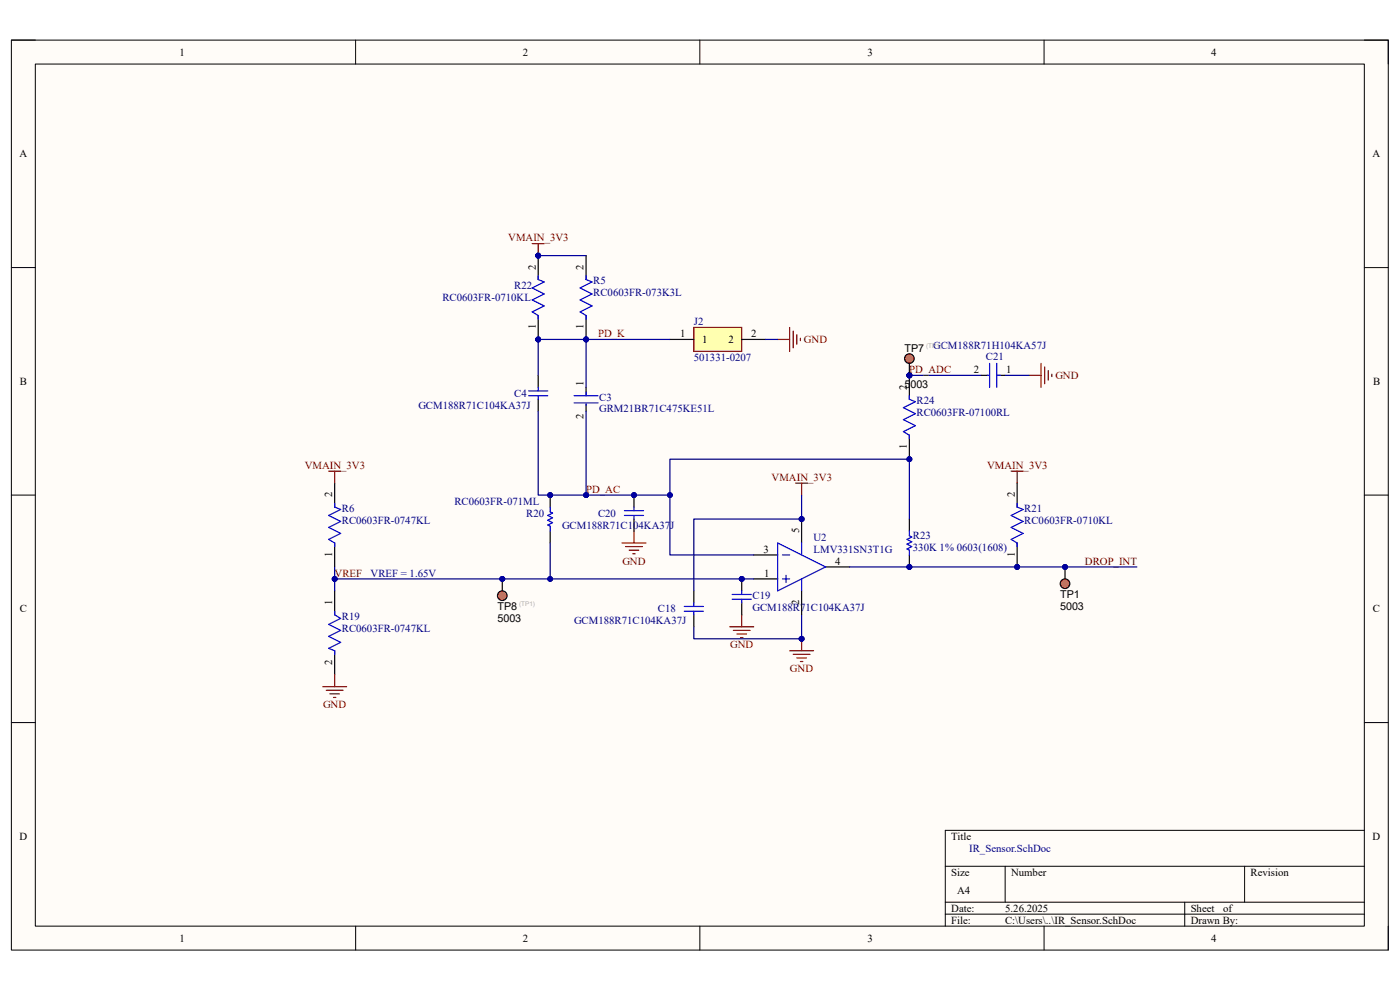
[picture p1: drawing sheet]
<svg xmlns="http://www.w3.org/2000/svg" width="297mm" height="210mm" viewBox="0 0 297 210" stroke-linecap="round" stroke-linejoin="round" font-family="sans-serif">
<path d="M2.4 8.5h292.1v193h-292.1z" fill-rule="evenodd" fill="#fffcf8"/>
<path d="M2.4 8.5h292.1v193h-292.1z" fill="none" stroke="#000" stroke-width=".21"/>
<path d="M7.5 13.6h281.9v182.9h-281.9z" fill-rule="evenodd" fill="#fffcf8"/>
<g fill="none" stroke="#000" stroke-width=".21">
<path d="M2.4 8.5h5.1M7.5 13.6h281.9v182.9h-281.9zM75.4 8.5v5.1M148.5 8.5v5.1M221.5 8.5v5.1M289.4 8.5h5.1v5.1M2.4 56.8h5.1M289.4 56.8h5.1M2.4 105h5.1M289.4 105h5.1M2.4 153.3h5.1M289.4 153.3h5.1"/>
<path d="M289.4 176.1h-88.9v20.4M75.4 196.5v5M148.5 196.5v5M200.5 183.8h88.9M200.5 191.4h88.9M200.5 193.9h88.9M213.2 183.8v7.6M221.5 196.5v5M251.3 191.4v5.1M264 183.8v7.6M294.5 196.5v5"/>
</g>
<path d="M147.2 69.5h10.2v5h-10.2z" fill-rule="evenodd" fill="#ffffb0"/>
<path d="M112.9 51.7h2.5M114.2 51.7v2.5M147.2 69.5h10.2v5h-10.2zM165 72h2.5M167.5 69.5v5M168.3 70.2v3.6M169 71v2M169.8 71.8v.5" fill="none" stroke="#800000" stroke-width=".25"/>
<path d="M142.1 72h5.1M157.4 72h5" fill="none" stroke="#000" stroke-width=".25"/>
<circle cx="114.2" cy="54.2" r=".51" fill="#000080"/>
<circle cx="114.2" cy="54.2" r=".51" fill="none" stroke="#000080" stroke-width=".21"/>
<path d="M124.3 82.2v1.7M124.3 85.7v1.5" fill="none" stroke="#000" stroke-width=".25"/>
<path d="M121.8 83.9h5.1M121.8 85.5h5.1M124.3 83.2v.7M124.3 85.7v.3" fill="none" stroke="#00f" stroke-width=".25"/>
<circle cx="124.3" cy="105" r=".51" fill="#000080"/>
<circle cx="124.3" cy="105" r=".51" fill="none" stroke="#000080" stroke-width=".21"/>
<path d="M114.2 79.6v2.6M114.2 84.7v2.5M71 102.5v5.1M71 115.2v5.1M71 125.3v5.1M71 138v5.1" fill="none" stroke="#000" stroke-width=".25"/>
<path d="M112.1 82.9h4.1M112.1 83.9h4.1M114.2 82.2v.7M114.2 83.9v.8M71 106.8v.8l1.3 .5-2.6 1.2 2.6 1.3-2.6 1.3 2.6 1.3-2.6 1.2 1.3 .8v.8M71 129.7v.7l1.3 .8-2.6 1.3 2.6 1.2-2.6 1.3 2.6 1.3-2.6 1.2 1.3 .5v.8" fill="none" stroke="#00f" stroke-width=".25"/>
<path d="M69.7 99.9h2.6M71 99.9v2.6M68.5 145.7h5M69.2 146.4h3.6M70 147.2h2M70.7 148h.6M71 143.1v2.6" fill="none" stroke="#800000" stroke-width=".25"/>
<circle cx="71" cy="122.8" r=".51" fill="#000080"/>
<circle cx="71" cy="122.8" r=".51" fill="none" stroke="#000080" stroke-width=".21"/>
<path d="M168.8 102.5h2.5M170.1 102.5v2.5M167.5 138h5.1M168.3 138.8h3.5M169 139.6h2.1M170.1 135.5v2.5M169.8 140.3h.5" fill="none" stroke="#800000" stroke-width=".25"/>
<circle cx="170.1" cy="135.5" r=".51" fill="#000080"/>
<circle cx="170.1" cy="135.5" r=".51" fill="none" stroke="#000080" stroke-width=".21"/>
<path d="M147.2 125.3v2.6M147.2 130.4v2.6" fill="none" stroke="#000" stroke-width=".25"/>
<path d="M145.2 128.7h4M145.2 129.7h4M147.2 127.9v.8M147.2 129.7v.7" fill="none" stroke="#00f" stroke-width=".25"/>
<circle cx="116.7" cy="105" r=".51" fill="#000080"/>
<circle cx="116.7" cy="105" r=".51" fill="none" stroke="#000080" stroke-width=".21"/>
<path d="M116.7 105v2.6M116.7 112.6v2.6" fill="none" stroke="#000" stroke-width=".25"/>
<circle cx="116.7" cy="105" r=".51" fill="#000080"/>
<circle cx="116.7" cy="105" r=".51" fill="none" stroke="#000080" stroke-width=".21"/>
<path d="M116.7 107.6v1l.5 .2-1 .5 1 .6-1 .5 1 .5-1 .5 .5 .2v1" fill="none" stroke="#00f" stroke-width=".25"/>
<circle cx="215.8" cy="120.3" r=".51" fill="#000080"/>
<circle cx="215.8" cy="120.3" r=".51" fill="none" stroke="#000080" stroke-width=".21"/>
<path d="M215.8 115.2v5.1" fill="none" stroke="#000" stroke-width=".25"/>
<circle cx="215.8" cy="120.3" r=".51" fill="#000080"/>
<circle cx="215.8" cy="120.3" r=".51" fill="none" stroke="#000080" stroke-width=".21"/>
<path d="M215.8 102.5v5.1" fill="none" stroke="#000" stroke-width=".25"/>
<path d="M215.8 106.8v.8l1.3 .5-2.6 1.2 2.6 1.3-2.6 1.3 2.6 1.3-2.6 1.2 1.3 .8v.8" fill="none" stroke="#00f" stroke-width=".25"/>
<path d="M214.5 99.9h2.6M215.8 99.9v2.6" fill="none" stroke="#800000" stroke-width=".25"/>
<circle cx="225.9" cy="120.3" r=".51" fill="#000080"/>
<circle cx="225.9" cy="120.3" r=".51" fill="none" stroke="#000080" stroke-width=".21"/>
<circle cx="225.9" cy="123.8" r="1.02" fill="#fd8300"/>
<g fill="none" stroke="#000" stroke-width=".25">
<path d="M225.9 120.3v2.5"/>
<circle cx="225.9" cy="123.8" r="1.02"/>
</g>
<circle cx="225.9" cy="120.3" r=".51" fill="#000080"/>
<circle cx="225.9" cy="120.3" r=".51" fill="none" stroke="#000080" stroke-width=".21"/>
<circle cx="124.3" cy="72" r=".51" fill="#000080"/>
<circle cx="124.3" cy="72" r=".51" fill="none" stroke="#000080" stroke-width=".21"/>
<path d="M124.3 66.9v5.1" fill="none" stroke="#000" stroke-width=".25"/>
<circle cx="124.3" cy="72" r=".51" fill="#000080"/>
<circle cx="124.3" cy="72" r=".51" fill="none" stroke="#000080" stroke-width=".21"/>
<path d="M124.3 54.2v5.1" fill="none" stroke="#000" stroke-width=".25"/>
<path d="M124.3 58.5v.8l1.3 .5-2.5 1.3 2.5 1.3-2.5 1.2 2.5 1.3-2.5 1.3 1.2 .7v.8" fill="none" stroke="#00f" stroke-width=".25"/>
<circle cx="170.1" cy="110.1" r=".51" fill="#000080"/>
<circle cx="170.1" cy="110.1" r=".51" fill="none" stroke="#000080" stroke-width=".21"/>
<path d="M159.9 117.7h5.1M170.1 110.1v5.1M159.9 122.8h5.1M170.1 125.3v5.1M175.1 120.3h5.1" fill="none" stroke="#000" stroke-width=".25"/>
<circle cx="170.1" cy="110.1" r=".51" fill="#000080"/>
<circle cx="170.1" cy="110.1" r=".51" fill="none" stroke="#000080" stroke-width=".21"/>
<path d="M165 115.2l10.1 5.1-10.1 5zM166 117.7h1.5M170.1 115.2v2.5M166 122.8h1.5M166.8 122v1.6M170.1 122.8v2.5" fill="none" stroke="#00f" stroke-width=".25"/>
<circle cx="114.2" cy="72" r=".51" fill="#000080"/>
<circle cx="114.2" cy="72" r=".51" fill="none" stroke="#000080" stroke-width=".21"/>
<circle cx="114.2" cy="54.2" r=".51" fill="#000080"/>
<circle cx="114.2" cy="54.2" r=".51" fill="none" stroke="#000080" stroke-width=".21"/>
<path d="M114.2 66.9v5.1" fill="none" stroke="#000" stroke-width=".25"/>
<circle cx="114.2" cy="72" r=".51" fill="#000080"/>
<circle cx="114.2" cy="72" r=".51" fill="none" stroke="#000080" stroke-width=".21"/>
<path d="M114.2 54.2v5.1" fill="none" stroke="#000" stroke-width=".25"/>
<circle cx="114.2" cy="54.2" r=".51" fill="#000080"/>
<circle cx="114.2" cy="54.2" r=".51" fill="none" stroke="#000080" stroke-width=".21"/>
<path d="M114.2 58.5v.8l1.2 .5-2.5 1.3 2.5 1.3-2.5 1.2 2.5 1.3-2.5 1.3 1.3 .7v.8" fill="none" stroke="#00f" stroke-width=".25"/>
<circle cx="157.4" cy="122.8" r=".51" fill="#000080"/>
<circle cx="157.4" cy="122.8" r=".51" fill="none" stroke="#000080" stroke-width=".21"/>
<path d="M157.4 122.8v2.5" fill="none" stroke="#000" stroke-width=".25"/>
<circle cx="157.4" cy="122.8" r=".51" fill="#000080"/>
<circle cx="157.4" cy="122.8" r=".51" fill="none" stroke="#000080" stroke-width=".21"/>
<path d="M157.4 127.9v2.5" fill="none" stroke="#000" stroke-width=".25"/>
<path d="M155.3 127.1h4.1M155.3 126.1h4.1M157.4 125.3v.8M157.4 127.1v.8" fill="none" stroke="#00f" stroke-width=".25"/>
<path d="M154.8 133h5.1M155.6 133.7h3.5M156.3 134.5h2.1M157.1 135.3h.5M157.4 130.4v2.6" fill="none" stroke="#800000" stroke-width=".25"/>
<circle cx="192.9" cy="120.3" r=".51" fill="#000080"/>
<circle cx="192.9" cy="120.3" r=".51" fill="none" stroke="#000080" stroke-width=".21"/>
<path d="M192.9 117.7v2.6" fill="none" stroke="#000" stroke-width=".25"/>
<circle cx="192.9" cy="120.3" r=".51" fill="#000080"/>
<circle cx="192.9" cy="120.3" r=".51" fill="none" stroke="#000080" stroke-width=".21"/>
<path d="M192.9 110.1v2.5" fill="none" stroke="#000" stroke-width=".25"/>
<path d="M192.9 112.6v1.1l.5 .2-1 .5 1 .5-1 .5 1 .6-1 .5 .5 .2v1" fill="none" stroke="#00f" stroke-width=".25"/>
<circle cx="134.5" cy="105" r=".51" fill="#000080"/>
<circle cx="134.5" cy="105" r=".51" fill="none" stroke="#000080" stroke-width=".21"/>
<path d="M134.5 105v2.6M134.5 110.1v2.5" fill="none" stroke="#000" stroke-width=".25"/>
<circle cx="134.5" cy="105" r=".51" fill="#000080"/>
<circle cx="134.5" cy="105" r=".51" fill="none" stroke="#000080" stroke-width=".21"/>
<path d="M132.5 108.3h4M132.5 109.3h4M134.5 107.6v.7M134.5 109.3v.8" fill="none" stroke="#00f" stroke-width=".25"/>
<path d="M132 115.2h5M132.7 116h3.6M133.5 116.7h2M134.2 117.5h.6M134.5 112.6v2.6" fill="none" stroke="#800000" stroke-width=".25"/>
<path d="M162.4 72h2.6M170.1 130.4v5.1" fill="none" stroke="#000080" stroke-width=".25"/>
<circle cx="170.1" cy="135.5" r=".51" fill="#000080"/>
<circle cx="170.1" cy="135.5" r=".51" fill="none" stroke="#000080" stroke-width=".21"/>
<path d="M147.2 133v2.5h22.9" fill="none" stroke="#000080" stroke-width=".25"/>
<circle cx="170.1" cy="135.5" r=".51" fill="#000080"/>
<circle cx="170.1" cy="135.5" r=".51" fill="none" stroke="#000080" stroke-width=".21"/>
<path d="M170.1 110.1h-22.9v15.2" fill="none" stroke="#000080" stroke-width=".25"/>
<circle cx="170.1" cy="110.1" r=".51" fill="#000080"/>
<circle cx="170.1" cy="110.1" r=".51" fill="none" stroke="#000080" stroke-width=".21"/>
<path d="M170.1 105v5.1" fill="none" stroke="#000080" stroke-width=".25"/>
<circle cx="170.1" cy="110.1" r=".51" fill="#000080"/>
<circle cx="170.1" cy="110.1" r=".51" fill="none" stroke="#000080" stroke-width=".21"/>
<path d="M114.2 72h27.9" fill="none" stroke="#000080" stroke-width=".25"/>
<circle cx="114.2" cy="72" r=".51" fill="#000080"/>
<circle cx="114.2" cy="72" r=".51" fill="none" stroke="#000080" stroke-width=".21"/>
<circle cx="124.3" cy="72" r=".51" fill="#000080"/>
<circle cx="124.3" cy="72" r=".51" fill="none" stroke="#000080" stroke-width=".21"/>
<path d="M180.2 120.3h61" fill="none" stroke="#000080" stroke-width=".25"/>
<circle cx="192.9" cy="120.3" r=".51" fill="#000080"/>
<circle cx="192.9" cy="120.3" r=".51" fill="none" stroke="#000080" stroke-width=".21"/>
<circle cx="215.8" cy="120.3" r=".51" fill="#000080"/>
<circle cx="215.8" cy="120.3" r=".51" fill="none" stroke="#000080" stroke-width=".21"/>
<circle cx="225.9" cy="120.3" r=".51" fill="#000080"/>
<circle cx="225.9" cy="120.3" r=".51" fill="none" stroke="#000080" stroke-width=".21"/>
<path d="M124.3 105h17.8" fill="none" stroke="#000080" stroke-width=".25"/>
<circle cx="124.3" cy="105" r=".51" fill="#000080"/>
<circle cx="124.3" cy="105" r=".51" fill="none" stroke="#000080" stroke-width=".21"/>
<circle cx="134.5" cy="105" r=".51" fill="#000080"/>
<circle cx="134.5" cy="105" r=".51" fill="none" stroke="#000080" stroke-width=".21"/>
<circle cx="142.1" cy="105" r=".51" fill="#000080"/>
<circle cx="142.1" cy="105" r=".51" fill="none" stroke="#000080" stroke-width=".21"/>
<path d="M192.9 110.1v-12.7h-50.8v20.3h17.8" fill="none" stroke="#000080" stroke-width=".25"/>
<circle cx="192.9" cy="97.4" r=".51" fill="#000080"/>
<circle cx="192.9" cy="97.4" r=".51" fill="none" stroke="#000080" stroke-width=".21"/>
<circle cx="142.1" cy="105" r=".51" fill="#000080"/>
<circle cx="142.1" cy="105" r=".51" fill="none" stroke="#000080" stroke-width=".21"/>
<path d="M116.7 115.2v7.6" fill="none" stroke="#000080" stroke-width=".25"/>
<circle cx="116.7" cy="122.8" r=".51" fill="#000080"/>
<circle cx="116.7" cy="122.8" r=".51" fill="none" stroke="#000080" stroke-width=".21"/>
<path d="M71 122.8h88.9" fill="none" stroke="#000080" stroke-width=".25"/>
<circle cx="71" cy="122.8" r=".51" fill="#000080"/>
<circle cx="71" cy="122.8" r=".51" fill="none" stroke="#000080" stroke-width=".21"/>
<circle cx="106.6" cy="122.8" r=".51" fill="#000080"/>
<circle cx="106.6" cy="122.8" r=".51" fill="none" stroke="#000080" stroke-width=".21"/>
<circle cx="116.7" cy="122.8" r=".51" fill="#000080"/>
<circle cx="116.7" cy="122.8" r=".51" fill="none" stroke="#000080" stroke-width=".21"/>
<circle cx="157.4" cy="122.8" r=".51" fill="#000080"/>
<circle cx="157.4" cy="122.8" r=".51" fill="none" stroke="#000080" stroke-width=".21"/>
<path d="M71 120.3v5" fill="none" stroke="#000080" stroke-width=".25"/>
<circle cx="71" cy="122.8" r=".51" fill="#000080"/>
<circle cx="71" cy="122.8" r=".51" fill="none" stroke="#000080" stroke-width=".21"/>
<path d="M114.2 54.2h10.1" fill="none" stroke="#000080" stroke-width=".25"/>
<circle cx="114.2" cy="54.2" r=".51" fill="#000080"/>
<circle cx="114.2" cy="54.2" r=".51" fill="none" stroke="#000080" stroke-width=".21"/>
<path d="M114.2 87.2v17.8h10.1v-17.8" fill="none" stroke="#000080" stroke-width=".25"/>
<circle cx="124.3" cy="105" r=".51" fill="#000080"/>
<circle cx="124.3" cy="105" r=".51" fill="none" stroke="#000080" stroke-width=".21"/>
<circle cx="116.7" cy="105" r=".51" fill="#000080"/>
<circle cx="116.7" cy="105" r=".51" fill="none" stroke="#000080" stroke-width=".21"/>
<path d="M114.2 72v7.6" fill="none" stroke="#000080" stroke-width=".25"/>
<circle cx="114.2" cy="72" r=".51" fill="#000080"/>
<circle cx="114.2" cy="72" r=".51" fill="none" stroke="#000080" stroke-width=".21"/>
<path d="M124.3 72v10.2" fill="none" stroke="#000080" stroke-width=".25"/>
<circle cx="124.3" cy="72" r=".51" fill="#000080"/>
<circle cx="124.3" cy="72" r=".51" fill="none" stroke="#000080" stroke-width=".21"/>
<circle cx="192.9" cy="97.4" r=".51" fill="#000080"/>
<circle cx="192.9" cy="97.4" r=".51" fill="none" stroke="#000080" stroke-width=".21"/>
<circle cx="192.9" cy="79.6" r=".51" fill="#000080"/>
<circle cx="192.9" cy="79.6" r=".51" fill="none" stroke="#000080" stroke-width=".21"/>
<path d="M192.9 92.3v5.1" fill="none" stroke="#000" stroke-width=".25"/>
<circle cx="192.9" cy="97.4" r=".51" fill="#000080"/>
<circle cx="192.9" cy="97.4" r=".51" fill="none" stroke="#000080" stroke-width=".21"/>
<path d="M192.9 79.6v5.1" fill="none" stroke="#000" stroke-width=".25"/>
<circle cx="192.9" cy="79.6" r=".51" fill="#000080"/>
<circle cx="192.9" cy="79.6" r=".51" fill="none" stroke="#000080" stroke-width=".21"/>
<path d="M209.4 79.6h.3M209.9 77.1v5.1M211.5 77.1v5.1M211.5 79.6h.7M192.9 83.9v.8l1.3 .5-2.5 1.3 2.5 1.3-2.5 1.2 2.5 1.3-2.5 1.3 1.2 .7v.8" fill="none" stroke="#00f" stroke-width=".25"/>
<path d="M208.2 79.6h1.5M211.5 79.6h1.7" fill="none" stroke="#000" stroke-width=".25"/>
<path d="M218.3 79.6h2.6M220.9 77.1v5.1M221.6 77.9v3.5M222.4 78.6v2M223.1 79.4v.5" fill="none" stroke="#800000" stroke-width=".25"/>
<path d="M192.9 79.6h15.3M213.2 79.6h5.1" fill="none" stroke="#000080" stroke-width=".25"/>
<circle cx="192.9" cy="79.6" r=".51" fill="#000080"/>
<circle cx="192.9" cy="79.6" r=".51" fill="none" stroke="#000080" stroke-width=".21"/>
<circle cx="192.9" cy="79.6" r=".51" fill="#000080"/>
<circle cx="192.9" cy="79.6" r=".51" fill="none" stroke="#000080" stroke-width=".21"/>
<circle cx="192.9" cy="79.6" r=".51" fill="#000080"/>
<circle cx="192.9" cy="79.6" r=".51" fill="none" stroke="#000080" stroke-width=".21"/>
<circle cx="192.9" cy="76.1" r="1.02" fill="#fd8300"/>
<g fill="none" stroke="#000" stroke-width=".25">
<path d="M192.9 77.1v2.5"/>
<circle cx="192.9" cy="76.1" r="1.02"/>
</g>
<circle cx="192.9" cy="79.6" r=".51" fill="#000080"/>
<circle cx="192.9" cy="79.6" r=".51" fill="none" stroke="#000080" stroke-width=".21"/>
<circle cx="106.6" cy="122.8" r=".51" fill="#000080"/>
<circle cx="106.6" cy="122.8" r=".51" fill="none" stroke="#000080" stroke-width=".21"/>
<circle cx="106.6" cy="126.4" r="1.02" fill="#fd8300"/>
<g fill="none" stroke="#000" stroke-width=".25">
<path d="M106.6 122.8v2.5"/>
<circle cx="106.6" cy="126.4" r="1.02"/>
</g>
<circle cx="106.6" cy="122.8" r=".51" fill="#000080"/>
<circle cx="106.6" cy="122.8" r=".51" fill="none" stroke="#000080" stroke-width=".21"/>
<g font-size="2.3">
<text x="38.1" y="11.8">1</text>
<text x="110.9" y="11.8">2</text>
<text x="184" y="11.8">3</text>
<text x="256.9" y="11.8">4</text>
<text x="4.1" y="33.4">A</text>
<text x="291.2" y="33.4">A</text>
<text x="113.7" y="57.3" transform="rotate(-90 113.7 57.3)">2</text>
<text x="123.8" y="57.3" transform="rotate(-90 123.8 57.3)">2</text>
<text x="113.7" y="69.8" transform="rotate(-90 113.7 69.8)">1</text>
<text x="123.8" y="69.8" transform="rotate(-90 123.8 69.8)">1</text>
<text x="144.3" y="71.5">1</text>
<text x="159.4" y="71.5">2</text>
<text x="149" y="72.8">1</text>
<text x="154.5" y="72.8">2</text>
<text x="191.9" y="74.6">TP7</text>
<text x="4.2" y="81.7">B</text>
<text x="123.8" y="81.9" transform="rotate(-90 123.8 81.9)">1</text>
<text x="191.9" y="82.2">5003</text>
<text x="192.4" y="82.7" transform="rotate(-90 192.4 82.7)">2</text>
<text x="206.6" y="79.1">2</text>
<text x="213.5" y="79.1">1</text>
<text x="291.3" y="81.7">B</text>
<text x="123.8" y="88.8" transform="rotate(-90 123.8 88.8)">2</text>
<text x="192.4" y="95.2" transform="rotate(-90 192.4 95.2)">1</text>
<text x="70.5" y="105.5" transform="rotate(-90 70.5 105.5)">2</text>
<text x="215.3" y="105.5" transform="rotate(-90 215.3 105.5)">2</text>
<text x="169.5" y="113.2" transform="rotate(-90 169.5 113.2)">5</text>
<text x="70.5" y="118.1" transform="rotate(-90 70.5 118.1)">1</text>
<text x="162" y="117.2">3</text>
<text x="177.2" y="119.8">4</text>
<text x="215.3" y="118.1" transform="rotate(-90 215.3 118.1)">1</text>
<text x="162.1" y="122.3">1</text>
<text x="4.2" y="129.9">C</text>
<text x="70.5" y="128.4" transform="rotate(-90 70.5 128.4)">1</text>
<text x="105.5" y="129.5">TP8</text>
<text x="105.5" y="132">5003</text>
<text x="169.5" y="128.4" transform="rotate(-90 169.5 128.4)">2</text>
<text x="224.9" y="126.9">TP1</text>
<text x="224.9" y="129.5">5003</text>
<text x="291.3" y="129.9">C</text>
<text x="70.5" y="141.1" transform="rotate(-90 70.5 141.1)">2</text>
<text x="4.1" y="178.2">D</text>
<text x="201.8" y="178.2">Title</text>
<text x="291.2" y="178.2">D</text>
<text x="201.8" y="185.8">Size</text>
<text x="214.5" y="185.8">Number</text>
<text x="265.3" y="185.8">Revision</text>
<text x="203.1" y="189.6">A4</text>
<text x="201.8" y="193.4">Date:</text>
<text x="201.8" y="196">File:</text>
<text x="213.2" y="196">C:\Users\..\IR_Sensor.SchDoc</text>
<text x="213.2" y="193.4">5.26.2025</text>
<text x="252.6" y="193.4">Sheet</text>
<text x="252.6" y="196">Drawn By:</text>
<text x="259.5" y="193.4">of</text>
<text x="38.1" y="199.8">1</text>
<text x="110.9" y="199.8">2</text>
<text x="184" y="199.8">3</text>
<text x="256.9" y="199.8">4</text>
</g>
<g font-size="2.3" fill="#800000">
<text x="107.8" y="51.2">VMAIN_3V3</text>
<text x="126.9" y="71.5">PD_K</text>
<text x="170.6" y="72.8">GND</text>
<text x="192.9" y="79.1">PD_ADC</text>
<text x="223.9" y="80.4">GND</text>
<text x="64.6" y="99.4">VMAIN_3V3</text>
<text x="163.7" y="102">VMAIN_3V3</text>
<text x="209.4" y="99.4">VMAIN_3V3</text>
<text x="124.3" y="104.5">PD_AC</text>
<text x="132" y="119.8">GND</text>
<text x="230.2" y="119.8">DROP_INT</text>
<text x="71" y="122.3">VREF</text>
<text x="154.9" y="137.5">GND</text>
<text x="167.6" y="142.6">GND</text>
<text x="68.5" y="150.2">GND</text>
</g>
<g font-size="2.3" fill="#000080">
<text x="93.9" y="63.9">RC0603FR-0710KL</text>
<text x="109.1" y="61.3">R22</text>
<text x="125.9" y="60.3">R5</text>
<text x="125.9" y="62.9">RC0603FR-073K3L</text>
<text x="147.2" y="69">J2</text>
<text x="147.2" y="76.6">501331-0207</text>
<text x="198" y="74">GCM188R71H104KA57J</text>
<text x="209.2" y="76.3">C21</text>
<text x="88.8" y="86.7">GCM188R71C104KA37J</text>
<text x="109.1" y="84.2">C4</text>
<text x="127.1" y="85">C3</text>
<text x="127.1" y="87.5">GRM21BR71C475KE51L</text>
<text x="194.4" y="85.7">R24</text>
<text x="194.4" y="88.3">RC0603FR-07100RL</text>
<text x="96.4" y="107.1">RC0603FR-071ML</text>
<text x="72.5" y="108.6">R6</text>
<text x="72.5" y="111.1">RC0603FR-0747KL</text>
<text x="111.6" y="109.6">R20</text>
<text x="119.3" y="112.1">GCM188R71C104KA37J</text>
<text x="126.9" y="109.6">C20</text>
<text x="217.3" y="108.6">R21</text>
<text x="217.3" y="111.1">RC0603FR-0710KL</text>
<text x="172.6" y="114.7">U2</text>
<text x="172.6" y="117.2">LMV331SN3T1G</text>
<text x="193.7" y="114.4">R23</text>
<text x="193.7" y="117">330K 1% 0603(1608)</text>
<text x="78.6" y="122.3">VREF = 1.65V</text>
<text x="72.5" y="131.4">R19</text>
<text x="139.6" y="129.9">C18</text>
<text x="159.6" y="127.1">C19</text>
<text x="159.6" y="129.7">GCM188R71C104KA37J</text>
<text x="72.5" y="134">RC0603FR-0747KL</text>
<text x="121.8" y="132.5">GCM188R71C104KA37J</text>
<text x="205.6" y="180.7">IR_Sensor.SchDoc</text>
</g>
<g font-size="1.4" fill="#b2b0ad">
<text x="196.5" y="73.7">(TP1)</text>
<text x="110.1" y="128.6">(TP1)</text>
</g>
</svg>
